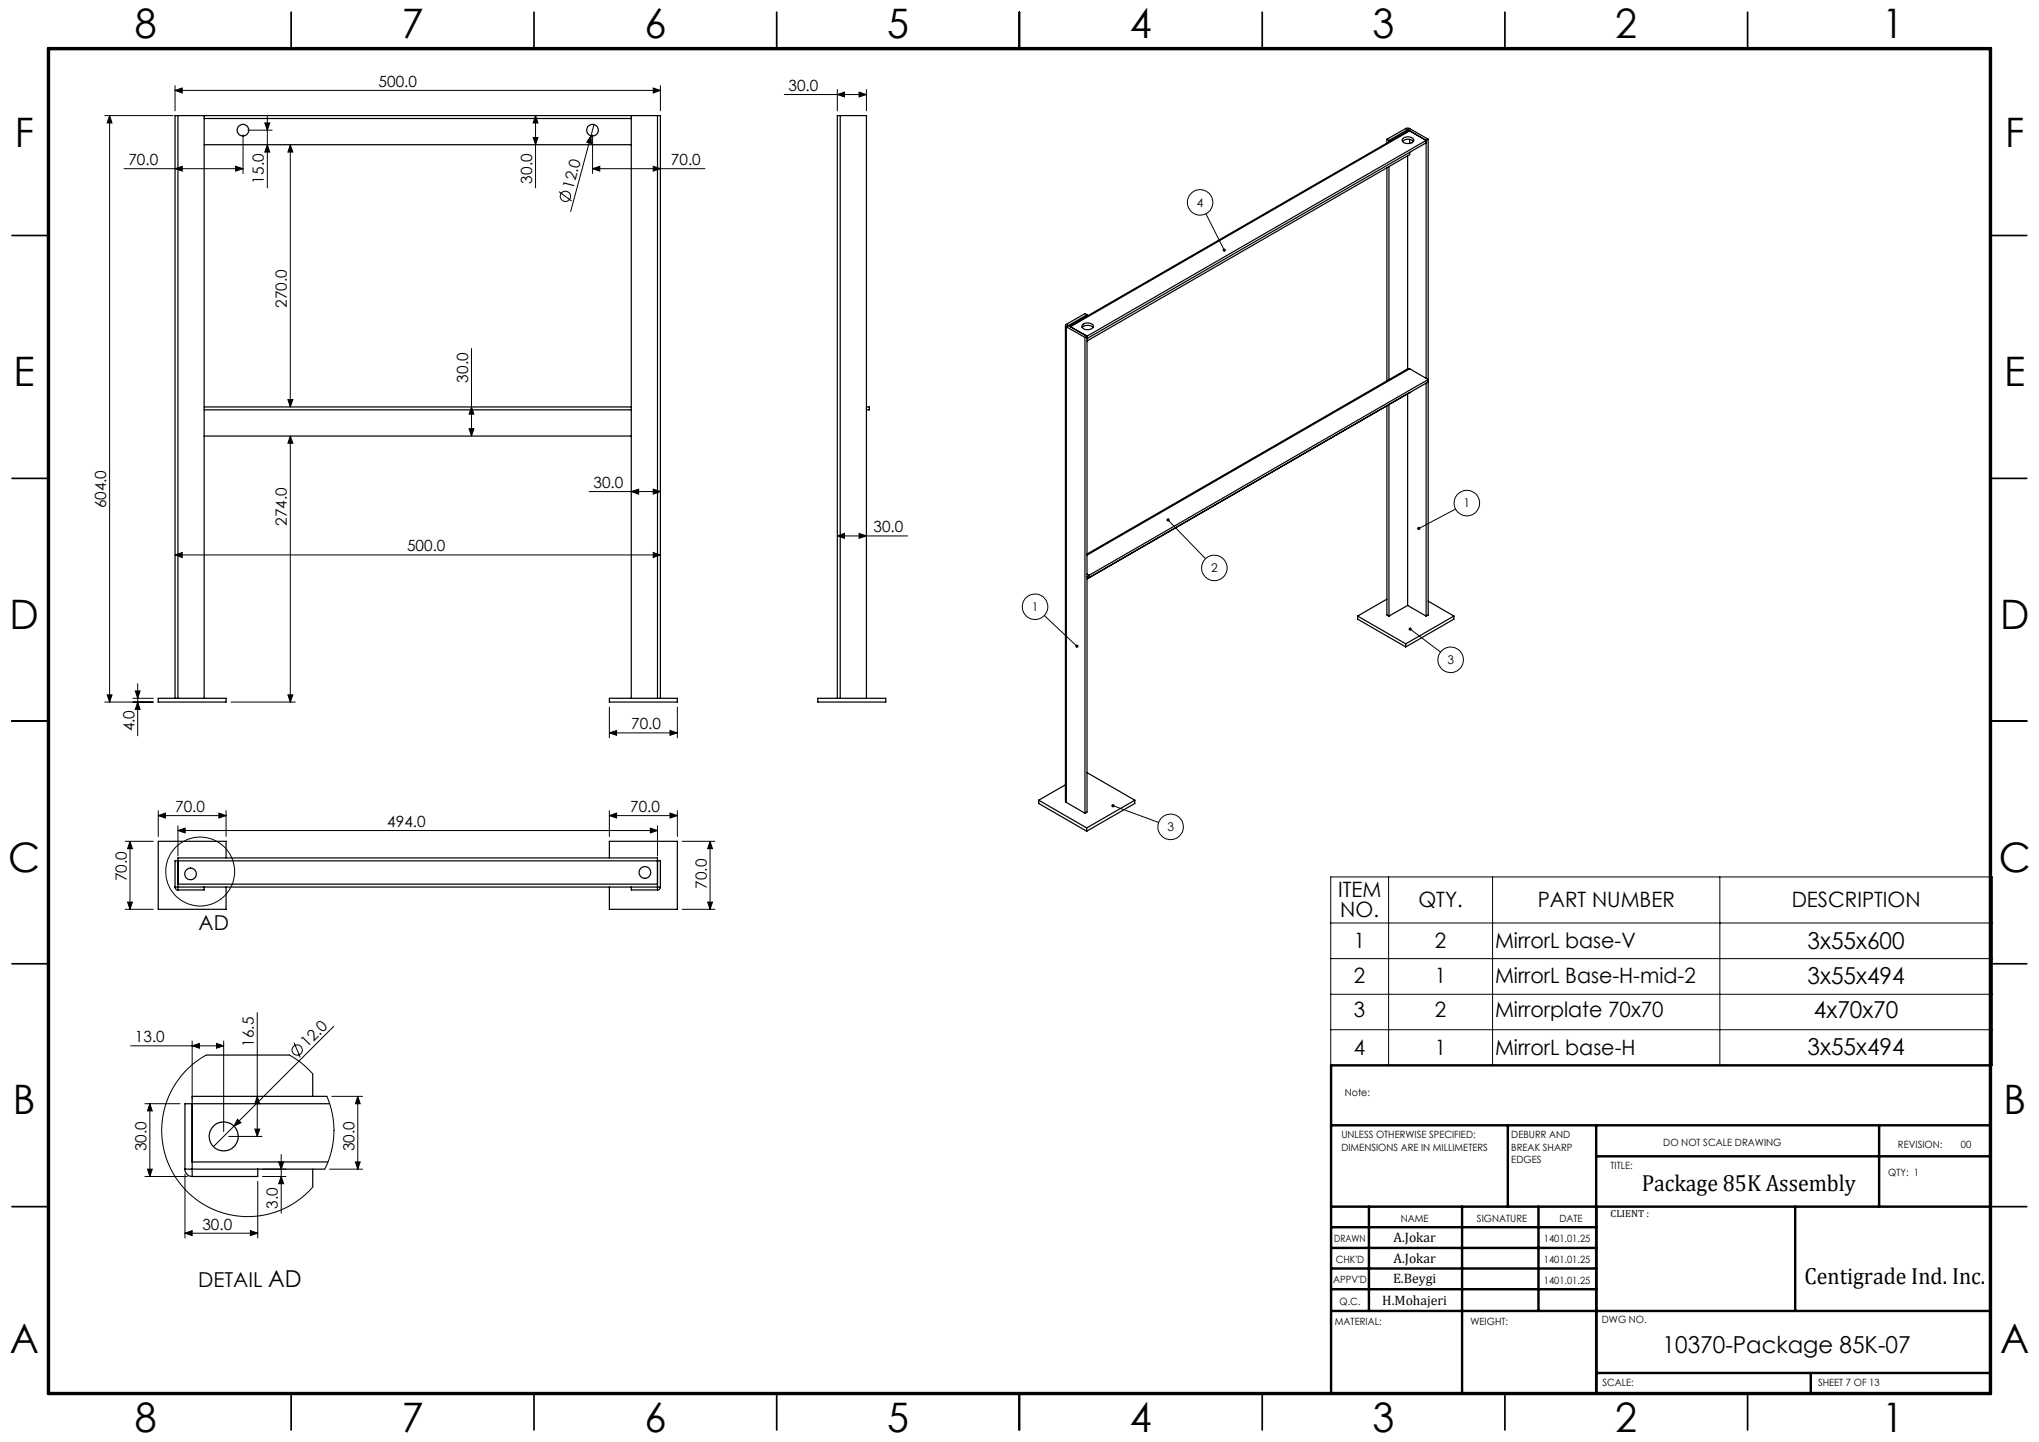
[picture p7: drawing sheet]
<svg xmlns="http://www.w3.org/2000/svg" width="420mm" height="297mm" viewBox="0 0 420 297" stroke-linecap="round" stroke-linejoin="round" font-family="sans-serif">
<g fill="none" stroke="#000" stroke-width=".21">
<path d="M36.1 18.6l1.4-.5v1.1zM36.1 17.6v5.2M36.1 18.6h99.9M134.5 18.1l1.5 .5-1.5 .6zM136 17.6v5.2M161.5 19.5h17M172.5 19.5l1.5-.5v1zM172.5 18.4v4.4M177 19l1.5 .5-1.5 .5zM178.5 18.4v4.4M21.6 23.8h14M22.6 23.8v120.8"/>
<path d="M22.6 23.8l.5 1.5h-1zM25.5 34.7h24.6M36.1 34.7l1.4-.4v.9zM48.5 34.3l1.6 .4-1.6 .5zM50.1 27.8v7.9M51 26.8h5.1M54.5 25.3h1.1l-.5 1.5zM55.1 29.8l.5 1.5h-1.1zM55.1 23.8v14.9M59.8 29.8l.5 1.5h-1zM59.8 29.8v54M109.8 28.3h1l-.5 1.5z"/>
<path d="M110.3 23.8l.5 1.5h-1zM110.3 23.8v14.9M115.1 39.5l2.7 1.9M121.7 28l.1 1.6-.9-.3zM121.7 28l-4.2 15.6M122.1 34.7l1.4-.4v.9zM122.1 27.8v7.9M122.1 34.7h23.1M122.3 25.6l-.6 2.4M134.5 34.3l1.5 .4-1.5 .5zM248.4 44l3.8 7.5M97.1 71.8v18"/>
<path d="M59.3 82.3h1l-.5 1.5zM59.8 89.8l.5 1.5h-1zM59.8 89.8v54.8M96.6 88.3h1l-.5 1.5zM97.1 83.8l.5 1.5h-1zM36.1 114.3l1.4-.5v1zM36.1 114.3h99.9M121.4 101.2h14.6M130 101.2l1.6-.5v1.1zM134.5 100.7l1.5 .5-1.5 .6zM134.5 113.8l1.5 .5-1.5 .5zM172.5 110.4l1.5-.5v1z"/>
<path d="M172.5 110.4h14.4M177 109.9l1.5 .5-1.5 .5zM240.6 107.1l7.7 8M299.8 104.8l-7.6 4.1M215.1 126.8l6.7 6.3M290.5 129.6l6.2 4.7M21.6 144.6h10M22.1 143.1h1l-.5 1.5zM27.4 143.8h4.2M27.9 142.3h1l-.5 1.5zM28.4 140.8v10.7M28.4 144.6l.5 1.5h-1z"/>
<path d="M47.6 144.6h13.2M59.3 143.1h1l-.5 1.5zM125.5 151l1.5-.5v.9zM125.5 145.6v6.4M125.5 151h14M138 150.5l1.5 .5-1.5 .4zM139.5 145.6v6.4M25.8 173.3h5.8M26.8 173.3v14M26.8 173.3l.5 1.5h-1zM32.6 168l1.5-.5v1zM32.6 167v5.3"/>
<path d="M32.6 168h14M36.7 171.1l1.4-.5v1zM36.7 170.1v6.2M36.7 171.1h98.7M45.1 167.5l1.5 .5-1.5 .5zM46.6 167v5.3M125.5 168l1.5-.5v1zM125.5 167v5.3M125.5 168h14M133.9 170.6l1.5 .5-1.5 .5zM135.4 170.1v6.2M138 167.5l1.5 .5-1.5 .5z"/>
<path d="M139.5 167v5.3M140.5 173.3h6.7M146.3 173.3v14M146.3 173.3l.5 1.5h-1zM229.3 165.9l9.4 3.5M25.8 187.3h5.8M26.3 185.8h1l-.5 1.5zM140.5 187.3h6.7M145.8 185.8h1l-.5 1.5zM274.1 180.6h136.3v38.8h-136.3zM274.1 197.4h136.3M274.1 190.1h136.3"/>
<path d="M286 180.6v38.8M307.4 180.6v38.8M354.3 180.6v38.8M26.9 215.4h19.2M39.6 215.4l1.5-.5v1zM39.6 214.4v11.9M42.5 217.3l-1.6 1-2 1.5-1.4 1.6-1.3 1.8-1.5 2.8-.8 2.1-.4 1.7-.2 3.6 .2 2.2 .4 2 .6 1.7 1 2 1.9 2.9 2.5 2.5 1.2 .9 2.3 1.2 3.6 1.3 3.3 .5 2.1-.1 1.9-.2 2-.5 2-.7 1.6-.9 1.9-1.3 1.6-1.3 1-1.1M44.6 214.9l1.5 .5-1.5 .5zM46.1 214.4v18.7M53 208.6v25.5M59.6 217.3l2.7 1.8 2.1 2.1M60.6 214.8l1.2 3"/>
<path d="M68.8 211.4l-24.8 24.8M274.1 204.8h136.3M274.1 212.1h136.3M29.8 227.3h7.3M30.9 227.3l.5 1.5h-1zM30.9 227.3v15M47.1 234.1h6.9M48.9 230.5l.7 .7-1.4 .7zM52.5 232.5h1l-.5 1.6zM53 225.8l.5 1.5h-1zM57.4 239.3h1l-.5 1.5zM57.9 237.8v12.1"/>
<path d="M67.3 225.8l.6 1.4 .6 2.5 .3 3.7-.5 3.8-.8 2.4-.6 1.2M68.3 225.8h6.4M73.2 239.3h1l-.5 1.5zM73.7 225.8l.5 1.5h-1zM73.7 225.8v15M29.8 242.3h8.8M30.4 240.8h1l-.5 1.5zM38.1 254l1.5-.5v1zM38.1 241.8v13.2M38.1 254h15M51.6 253.5l1.5 .5-1.5 .5zM53.1 243.3v11.7"/>
<path d="M54.1 240.8h4.8M54.1 242.3h4.8M57.9 242.3l.5 1.5h-1zM67.9 240.8h6.8"/>
<circle cx="116.5" cy="40.4" r="1.07"/>
<circle cx="247.2" cy="41.7" r="2.62"/>
<circle cx="250.1" cy="117" r="2.63"/>
<circle cx="302.1" cy="103.6" r="2.63"/>
<circle cx="213.2" cy="125" r="2.64"/>
<circle cx="298.8" cy="135.9" r="2.64"/>
<circle cx="41.2" cy="179.5" r="7.1"/>
<circle cx="241.1" cy="170.3" r="2.63"/>
<circle cx="61.2" cy="216.3" r="1.07"/>
</g>
<g fill="none" stroke="#000" stroke-width=".35">
<path d="M60 2.5v7.5M110 2.5v7.5M160 2.5v7.5M210 2.5v7.5M260 2.5v7.5M310 2.5v7.5M360 2.5v7.5M2.5 48.5h7.5M410 48.5h7.5M2.5 98.5h7.5M410 98.5h7.5M2.5 148.5h7.5"/>
<path d="M410 148.5h7.5M2.5 198.5h7.5M410 198.5h7.5M2.5 248.5h7.5M410 248.5h7.5M60 287v7.5M110 287v7.5M160 287v7.5M210 287v7.5M260 287v7.5M310 287v7.5M360 287v7.5"/>
</g>
<g fill="none" stroke="#000" stroke-width=".5">
<path d="M410 219.4h-135.8v67.4M274.2 231.8h135.8M310.6 231.8v16.7M328.8 231.8v55.2M328.8 238.2h81.2M387.1 231.8v16.7M274.2 248.5h135.8M274.2 257h54.6M274.2 252.8h54.6M282 248.5v21.5M301.2 248.5v38.3M316.9 248.5v21.5"/>
<path d="M369.8 248.5v21.5M274.2 265.5h54.6M274.2 261.3h54.6M274.2 270h135.8M328.8 282.8h81.2M373 282.8v4.2"/>
</g>
<path d="M10 10h400v277h-400z" fill="none" stroke="#000" stroke-width=".7"/>
<g fill="#000">
<path d="M121.7 28l.1 1.6-.9-.3zM48.9 230.5l.7 .7-1.4 .7z"/>
<path d="M134.5 18.1l1.5 .5-1.5 .6zM36.1 18.6l1.4-.5v1.1zM48.5 34.3l1.6 .4-1.6 .5zM36.1 34.7l1.4-.4v.9z"/>
<path d="M172.5 19.5l1.5-.5v1zM177 19l1.5 .5-1.5 .5zM172.5 110.4l1.5-.5v1zM177 109.9l1.5 .5-1.5 .5z"/>
<path d="M97.1 83.8l.5 1.5h-1zM96.6 88.3h1l-.5 1.5zM110.3 23.8l.5 1.5h-1zM109.8 28.3h1l-.5 1.5zM30.9 227.3l.5 1.5h-1zM30.4 240.8h1l-.5 1.5z"/>
<path d="M36.1 114.3l1.4-.5v1zM134.5 113.8l1.5 .5-1.5 .5zM122.1 34.7l1.4-.4v.9zM134.5 34.3l1.5 .4-1.5 .5z"/>
<path d="M292 108.6l-.1 .4 .3-.1-.3 .1a.34 .34 0 0 0 .5 .1 .34 .34 0 0 0 .1-.4 .34 .34 0 0 0-.5-.1zM290.2 129.4a.34 .34 0 0 0 0 .5 .34 .34 0 0 0 .5-.2 .34 .34 0 0 0-.4-.4l-.1 .1 .3 .2zM229 165.7v.1l.3 .1-.3-.1a.35 .35 0 0 0 .3 .5 .35 .35 0 0 0 .3-.6 .35 .35 0 0 0-.6 0zM240.4 106.9a.33 .33 0 0 0 .2 .5 .33 .33 0 0 0 .4-.4 .33 .33 0 0 0-.5-.2l.1 .3zM221.5 132.9v.1a.34 .34 0 0 0 .1 .4 .34 .34 0 0 0 .5-.1l-.3-.2 .3 .2a.34 .34 0 0 0-.1-.5 .34 .34 0 0 0-.5 .1zM251.9 51.3a.35 .35 0 0 0 0 .4 .35 .35 0 0 0 .4 .1l-.1-.3 .1 .3a.34 .34 0 0 0 .1-.5 .34 .34 0 0 0-.5 0z"/>
<path d="M28.4 144.6l.5 1.5h-1zM27.9 142.3h1l-.5 1.5zM22.1 143.1h1l-.5 1.5zM22.6 23.8l.5 1.5h-1zM59.3 143.1h1l-.5 1.5zM59.8 89.8l.5 1.5h-1zM59.3 82.3h1l-.5 1.5zM59.8 29.8l.5 1.5h-1zM55.1 29.8l.5 1.5h-1.1zM54.5 25.3h1.1l-.5 1.5zM146.3 173.3l.5 1.5h-1zM145.8 185.8h1l-.5 1.5zM73.2 239.3h1l-.5 1.5zM73.7 225.8l.5 1.5h-1zM52.5 232.5h1l-.5 1.6zM53 225.8l.5 1.5h-1z"/>
<path d="M138 150.5l1.5 .5-1.5 .4zM125.5 151l1.5-.5v.9zM134.5 100.7l1.5 .5-1.5 .6zM130 101.2l1.6-.5v1.1z"/>
<path d="M32.6 168l1.5-.5v1zM45.1 167.5l1.5 .5-1.5 .5z"/>
<path d="M125.5 168l1.5-.5v1zM138 167.5l1.5 .5-1.5 .5z"/>
<path d="M133.9 170.6l1.5 .5-1.5 .5zM36.7 171.1l1.4-.5v1z"/>
<path d="M26.3 185.8h1l-.5 1.5zM26.8 173.3l.5 1.5h-1z"/>
<path d="M51.6 253.5l1.5 .5-1.5 .5zM38.1 254l1.5-.5v1zM44.6 214.9l1.5 .5-1.5 .5zM39.6 215.4l1.5-.5v1z"/>
<path d="M57.9 242.3l.5 1.5h-1zM57.4 239.3h1l-.5 1.5z"/>
</g>
<g fill="none" stroke="#000" stroke-width=".25">
<path d="M36.7 23.8h-.6v120M36.7 23.8h98.7M36.7 23.8v120M42.1 29.8h87.9M42.1 23.8v120M42.1 24.4h87.9M130 23.8v120M135.4 23.8h.6v120M135.4 23.8v120M173.1 23.8h-.6v120M173.1 23.8h5.4v120M173.1 23.8v120"/>
<path d="M285.7 28.7v.8M285.7 34.6v43.9M285.7 28.7l.4 .2M286.1 28.9v.3M286.1 34.3v43.9M288.9 28.6a1.49 1.49 0 0 1 2.3 .3 1.45 1.45 0 0 1-2.4 .1zM288.9 29.1a1.58 1.58 0 0 1 2.2 0M289.5 26.5l.2-.1 .7 .1M289.5 26.5l-3.8 2.2M289.5 26.5l.4 .2M289.9 26.7l3.9 2.2M289.9 26.7l-3.8 2.2"/>
<path d="M289.9 26.7v.3M289.9 32.1v43.9M290.4 31.4v.5l-66.5 38.3M290.4 28.7v.9M290.4 26.5l-.5 .2M290.4 26.5l3.8 2.2M293.8 28.9l-69.9 40.3M293.8 28.9v49M293.8 29.4l-69.9 40.3M294.2 28.7v98l-.4 .2M294.2 28.7l-.4 .2M219.5 67.1v97.9l.1 .3"/>
<path d="M219.6 66.8a.26 .26 0 0 0-.1 .3 .26 .26 0 0 0 .1 .2M219.6 67.3v98M219.6 67.3l3.9 2.2M219.6 66.8l.5 .3M220.1 67.1l3.8 2.1M220.1 67.1l-.5 .2M220.3 67.2l69.8-40.3h.3l-69.9 40.4M222.9 67.4a1.67 1.67 0 0 1 2.2 0M223 66.8a1.54 1.54 0 0 1 2.2 .3 1.25 1.25 0 0 1-1.9 .7l-.2-.1a.48 .48 0 0 1-.1-.9zM223.5 69.5v98M223.9 64.8v.3M223.9 69.2v98l-.4 .3"/>
<path d="M223.9 69.2l-.4 .3M223.9 64.8l-3.8 2.3M223.9 64.8l-.4-.2-3.9 2.2M290.4 75.9h-.3l-66.2 38.2M290.4 75.9l3.8 2.3-69.9 40.3M290.4 75.9l-66.5 38.4M293.8 78.9v48M294.2 78.7l-69.9 40.3M42.1 83.8h87.9M42.1 89.8h87.9M42.1 84.4h87.9M178.5 83.8h.6v.6h-.6"/>
<path d="M285.7 83.5v43.2l.4 .2M286.1 83.3v43.6M289.9 81.1v43.6M290.4 80.9h.1M290.4 80.9l-66.5 38.3M223.9 118.2l.4 .3M223.9 118.7l.4 .3M224.3 118.5v.5M279.6 126.9l10 5.7M279.6 126.9v.6l10 5.7M285.7 123.4l-6.1 3.5M289.6 132.6v.6"/>
<path d="M289.9 124.7l-3.8 2.2M289.9 124.7l3.9 2.2M294.2 123.8l5.3 3.1M299.5 126.9v.6l-9.9 5.7M299.5 126.9l-9.9 5.7M32.6 143.8h14v.8h-14zM125.5 143.8h14v.8h-14zM168.5 143.8h14v.8h-14zM223.9 159.1l9.9 5.7M46.6 176.7v-3.4h-14v14h14v-4.6M125.5 176.7v-3.4h14v14h-14v-4.6M214 164.8l9.8 5.7"/>
<path d="M214 164.8v.7l9.8 5.7M219.5 161.6l-5.5 3.2M219.6 165.3l3.9 2.2M223.8 170.5v.7M233.8 164.8l-10 5.7M233.8 164.8v.7l-10 5.7M36.1 182.7a.6 .6 0 0 0 .6 .6M36.1 182.7v-5.4h99.9v5.4M36.1 182.7h99.9M36.7 183.3v-6.6h98.7v6.6M36.7 182.1h98.7M42.1 182.7v.6h-5.4"/>
<path d="M130 182.7v.6h5.4M136 182.7a.6 .6 0 0 1-.6 .6M42.5 217.3h17.1M39.6 239.3h28M64.4 221.2v4.6M67.3 225.8h-27.7v16.5M67.9 227.3h-29.8v13.5M38.1 240.8a1.51 1.51 0 0 0 1.5 1.5M38.1 240.8h28.8M53.1 240.8v1.5h-13.5M64.4 240.8v3.7"/>
<circle cx="50.1" cy="26.8" r="1.2"/>
<circle cx="122" cy="26.8" r="1.2"/>
<circle cx="39.2" cy="180" r="1.2"/>
<circle cx="132.8" cy="179.7" r="1.2"/>
<circle cx="46.1" cy="234.1" r="3"/>
</g>
<g font-size="8.4">
<text x="27.7" y="7.9">8</text>
<text x="82.7" y="7.9">7</text>
<text x="132.7" y="7.9">6</text>
<text x="182.7" y="7.9">5</text>
<text x="232.7" y="7.9">4</text>
<text x="282.7" y="7.9">3</text>
<text x="332.7" y="7.9">2</text>
<text x="387.7" y="7.9">1</text>
<text x="3" y="30.3">F</text>
<text x="413" y="30.3">F</text>
<text x="2.8" y="79.5">E</text>
<text x="412.8" y="79.5">E</text>
<text x="2" y="129.5">D</text>
<text x="412" y="129.5">D</text>
<text x="1.7" y="179.5">C</text>
<text x="411.7" y="179.5">C</text>
<text x="2.7" y="229.5">B</text>
<text x="412.7" y="229.5">B</text>
<text x="2" y="278.8">A</text>
<text x="412" y="278.8">A</text>
<text x="27.7" y="294.9">8</text>
<text x="82.7" y="294.9">7</text>
<text x="132.7" y="294.9">6</text>
<text x="182.7" y="294.9">5</text>
<text x="232.7" y="294.9">4</text>
<text x="282.7" y="294.9">3</text>
<text x="332.7" y="294.9">2</text>
<text x="387.7" y="294.9">1</text>
</g>
<g font-size="4.8">
<text x="372.3" y="195.4">3x55x600</text>
<text x="372.3" y="202.7">3x55x494</text>
<text x="373.6" y="209.6">4x70x70</text>
<text x="372.3" y="217.4">3x55x494</text>
<text x="338.2" y="245.2">Package 85K Assembly</text>
<text x="371.7" y="264.5">Centigrade Ind. Inc.</text>
<text x="342.5" y="278.7">10370-Package 85K-07</text>
</g>
<g font-size="4.4">
<text x="275.6" y="184.8">ITEM</text>
<text x="276.1" y="188.9">NO.</text>
<text x="292.2" y="186.8">QTY.</text>
<text x="316.7" y="186.8">PART NUMBER</text>
<text x="369.1" y="186.8">DESCRIPTION</text>
<text x="278.9" y="195.2">1</text>
<text x="295.6" y="195.2">2</text>
<text x="308" y="195.2">MirrorL base-V</text>
<text x="278.9" y="202.5">2</text>
<text x="295.6" y="202.5">1</text>
<text x="308" y="202.5">MirrorL Base-H-mid-2</text>
<text x="278.9" y="209.5">3</text>
<text x="295.6" y="209.5">2</text>
<text x="308" y="209.5">Mirrorplate 70x70</text>
<text x="278.9" y="217.2">4</text>
<text x="295.6" y="217.2">1</text>
<text x="308" y="217.2">MirrorL base-H</text>
</g>
<g font-size="4.2">
<text x="40.9" y="191.5">AD</text>
<text x="40.8" y="265.1">DETAIL AD</text>
</g>
<g font-size="3.2">
<text x="78" y="17.9">500.0</text>
<text x="162.4" y="18.7">30.0</text>
<text x="26.4" y="34">70.0</text>
<text x="138.2" y="34">70.0</text>
<text x="54.4" y="37.8" transform="rotate(-90 54.4 37.8)">15.0</text>
<text x="109.6" y="37.8" transform="rotate(-90 109.6 37.8)">30.0</text>
<text x="118.1" y="39" transform="rotate(-75 118.1 39)">12.0</text>
<text x="59.1" y="63.4" transform="rotate(-90 59.1 63.4)">270.0</text>
<text x="96.4" y="78.8" transform="rotate(-90 96.4 78.8)">30.0</text>
<text x="122.3" y="100.5">30.0</text>
<text x="21.9" y="104.7" transform="rotate(-90 21.9 104.7)">604.0</text>
<text x="59.1" y="108.3" transform="rotate(-90 59.1 108.3)">274.0</text>
<text x="83.9" y="113.6">500.0</text>
<text x="179.9" y="109.6">30.0</text>
<text x="27.7" y="150.6" transform="rotate(-90 27.7 150.6)">4.0</text>
<text x="130" y="150.2">70.0</text>
<text x="36.1" y="167.2">70.0</text>
<text x="129.8" y="167.2">70.0</text>
<text x="79.8" y="170.3">494.0</text>
<text x="26.1" y="181.5" transform="rotate(-90 26.1 181.5)">70.0</text>
<text x="145.6" y="183" transform="rotate(-90 145.6 183)">70.0</text>
<text x="27.8" y="214.7">13.0</text>
<text x="52.3" y="215.6" transform="rotate(-90 52.3 215.6)">16.5</text>
<text x="63.3" y="215.8" transform="rotate(-45 63.3 215.8)">12.0</text>
<text x="30.2" y="237.2" transform="rotate(-90 30.2 237.2)">30.0</text>
<text x="73" y="237.2" transform="rotate(-90 73 237.2)">30.0</text>
<text x="57.2" y="249" transform="rotate(-90 57.2 249)">3.0</text>
<text x="41.7" y="253.3">30.0</text>
</g>
<g font-size="2.8">
<text x="287" y="255.9">A.Jokar</text>
<text x="287" y="260.1">A.Jokar</text>
<text x="284.7" y="268.7">H.Mohajeri</text>
<text x="286.9" y="264.2">E.Beygi</text>
</g>
<g font-size="2.5">
<text x="246.5" y="42.6">4</text>
<text x="301.5" y="104.5">1</text>
<text x="249.5" y="117.9">2</text>
<text x="212.5" y="125.9">1</text>
<text x="298.1" y="136.8">3</text>
<text x="240.5" y="171.2">3</text>
</g>
<g font-size="2.1">
<text x="277" y="225.8">Note:</text>
<text x="276.3" y="234.5">UNLESS OTHERWISE SPECIFIED:</text>
<text x="276.3" y="237">DIMENSIONS ARE IN MILLIMETERS</text>
<text x="311.3" y="234.5">DEBURR AND</text>
<text x="311.3" y="237">BREAK SHARP</text>
<text x="311.3" y="239.5">EDGES</text>
<text x="342.6" y="235.9">DO NOT SCALE DRAWING</text>
<text x="391" y="236.5">REVISION:</text>
<text x="403.9" y="236.5">00</text>
<text x="331.8" y="240.8">TITLE:</text>
<text x="389" y="242.2">QTY: 1</text>
<text x="288.5" y="251.7">NAME</text>
<text x="304.2" y="251.7">SIGNATURE</text>
<text x="321.2" y="251.7">DATE</text>
<text x="331.8" y="250.7">CLIENT :</text>
<text x="274.8" y="255.8">DRAWN</text>
<text x="318" y="255.8">1401.01.25</text>
<text x="275.1" y="260.1">CHK'D</text>
<text x="318" y="260">1401.01.25</text>
<text x="274.6" y="264.2">APPV'D</text>
<text x="275.9" y="268.7">Q.C.</text>
<text x="318" y="264.5">1401.01.25</text>
<text x="275" y="273">MATERIAL:</text>
<text x="302.9" y="273">WEIGHT:</text>
<text x="330" y="272.5">DWG NO.</text>
<text x="330.1" y="285.6">SCALE:</text>
<text x="374.5" y="285.6">SHEET 7 OF 13</text>
</g>
</svg>
